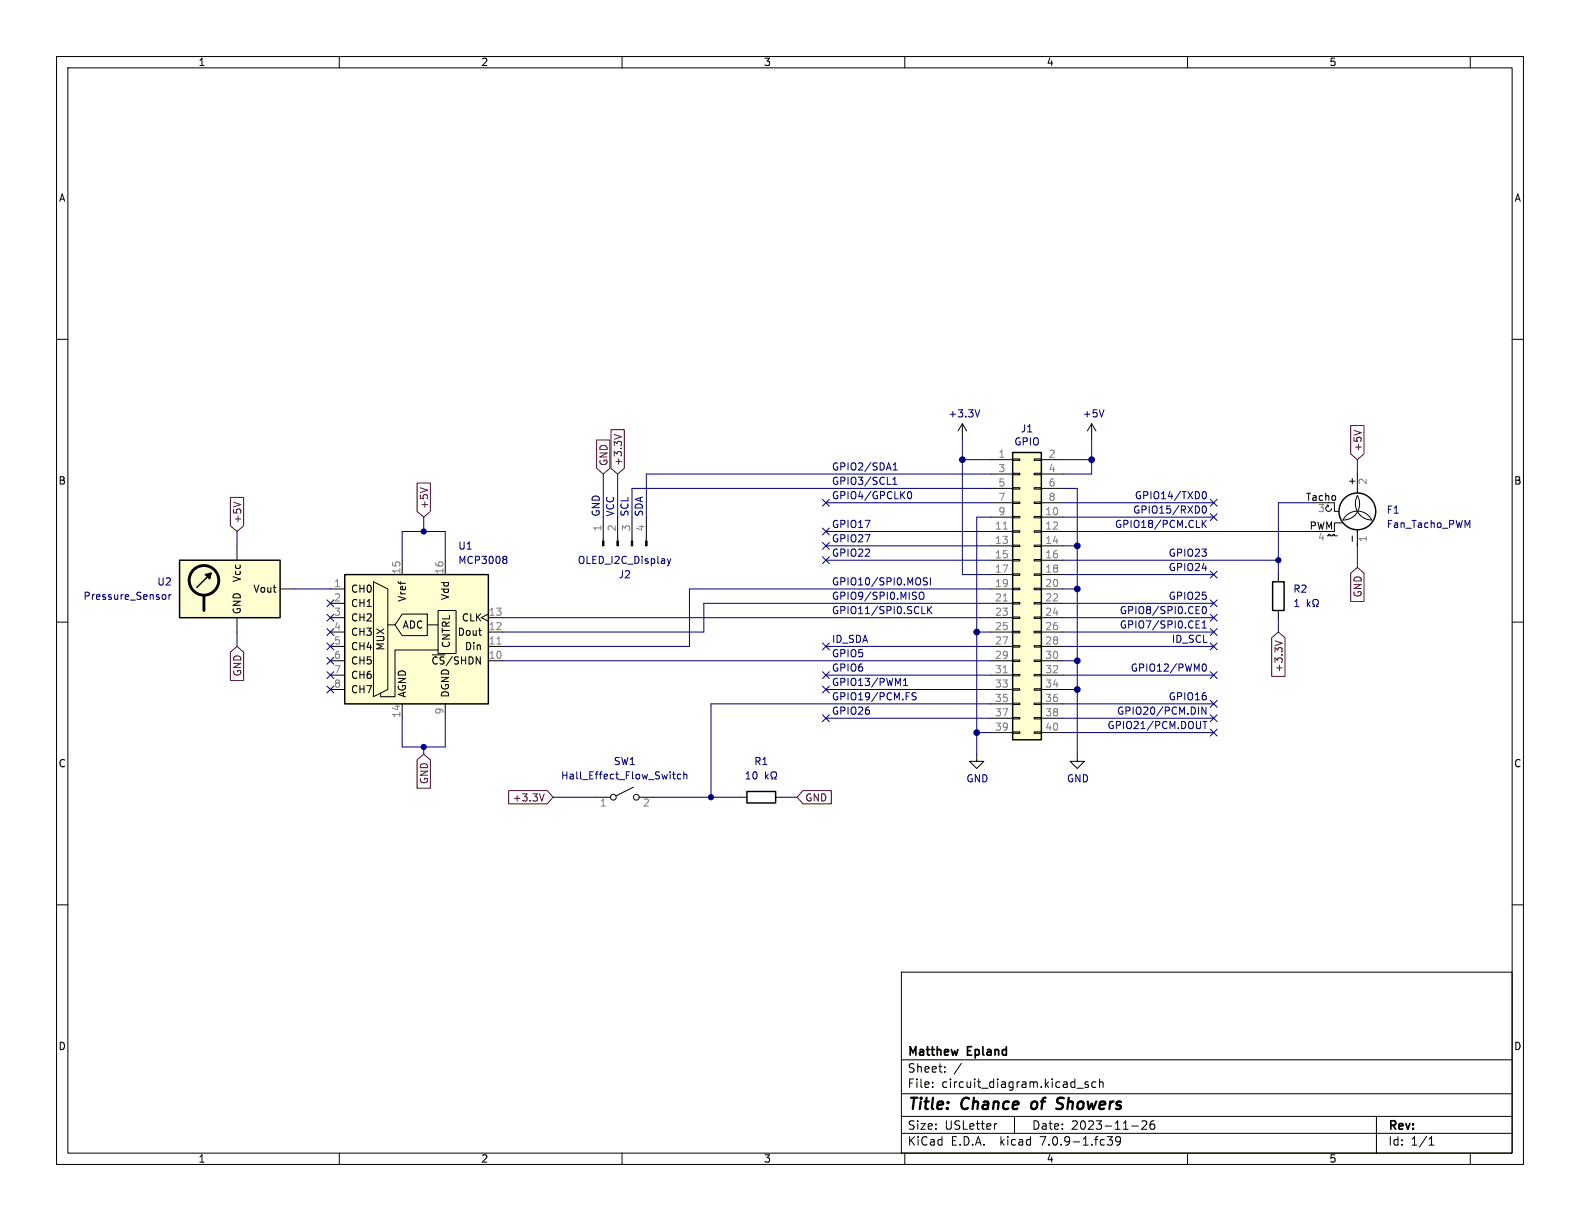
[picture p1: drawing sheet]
<svg xmlns="http://www.w3.org/2000/svg" width="279mm" height="216mm" viewBox="0 0 279 216" stroke-linecap="round" stroke-linejoin="round" font-family="sans-serif">
<g fill="none" stroke="#000" stroke-width=".18">
<path d="M10 10h259.4v195.9h-259.4zM12 12h255.4v191.9h-255.4zM60 10v2M110 10v2M160 10v2M210 10v2M260 10v2M10 60h2M267.4 60h2M170.2 74.9l-.8 1.3M170.2 74.9v2.6M170.2 74.9l.7 1.3"/>
<path d="M193 74.9v2.6M193 74.9l-.7 1.3M193 74.9l.8 1.3M41.9 96.5v2.6M71.1 99.1v2.5M78.7 99.1v2.5M106.7 91.4v4.3M109.2 91.4v4.3M111.8 91.4v4.3M114.3 91.4v4.3M175.3 81.3h3.8M175.3 91.4h3.8"/>
<path d="M175.3 94h3.8M175.3 96.5h3.8M175.3 99.1h3.8M175.3 83.8h3.8M175.3 86.4h3.8M175.3 88.9h3.8M179.1 98.9h1.2v.3h-1.2zM179.1 96.4h1.2v.2h-1.2zM179.1 93.9h1.2v.2h-1.2zM179.1 91.3h1.2v.3h-1.2zM179.1 88.8h1.2v.2h-1.2zM179.1 86.2h1.2v.3h-1.2z"/>
<path d="M179.1 83.7h1.2v.2h-1.2zM179.1 81.2h1.2v.2h-1.2zM182.9 98.9h1.2v.3h-1.2zM182.9 96.4h1.2v.2h-1.2zM182.9 93.9h1.2v.2h-1.2zM182.9 91.3h1.2v.3h-1.2zM182.9 88.8h1.2v.2h-1.2zM182.9 86.2h1.2v.3h-1.2zM182.9 83.7h1.2v.2h-1.2zM182.9 81.2h1.2v.2h-1.2zM184.1 81.3h3.9M184.1 91.4h3.9"/>
<path d="M184.1 94h3.9M184.1 96.5h3.9M184.1 99.1h3.9M184.1 83.8h3.9M184.1 86.4h3.9M184.1 88.9h3.9M234.7 94.7h.2v-.2h.3v.2h.5v-.2h.3v.2h.5M234.7 89.3l.2 .1M234.9 89.4l-.4 .3 .1 .6 .2 .1h.4l.3-.5M234.9 89.4l-.1 .3M236 88.9v1.5h.7M237.5 92.5h-1.5v1.5h-1.1"/>
<path d="M239.1 94.8v.9M240 87.6a2.87 2.87 0 0 1-2.5 4.3 2.84 2.84 0 0 1 2.5-1.5 2.84 2.84 0 0 1 2.6 1.5 2.92 2.92 0 0 1-2.6-4.3zM240 83.8v3.4M240 93.7v2.8M10 110h2M41.9 109.2v2.6M49.5 104.1h2.6M58.4 104.1h2.6M58.4 116.8h2.6M58.4 114.3h2.6M58.4 111.8h2.6M58.4 109.2h2.6"/>
<path d="M58.4 106.7h2.6M58.4 119.4h2.6M66 102.9l2.6 1.2v17.8l-2.6 1.3zM68.6 110.5h1.2M71.1 108.6h4.5v3.8h-4.5l-1.3-1.9zM75.6 110.5h1.9M77.5 108h3.1v7.6h-3.1zM77.5 114.9h-7.7v8.3h-2.5v-.6M86.4 108.6l-1.3 .6 1.3 .7M86.4 116.8h2.5M86.4 114.3h2.5M86.4 111.8h2.5"/>
<path d="M86.4 109.2h2.5M175.3 104.1h3.8M175.3 116.8h3.8M175.3 114.3h3.8M175.3 111.8h3.8M175.3 109.2h3.8M175.3 106.7h3.8M175.3 119.4h3.8M175.3 101.6h3.8M179.1 119.3h1.2v.2h-1.2zM179.1 116.7h1.2v.3h-1.2zM179.1 114.2h1.2v.2h-1.2z"/>
<path d="M179.1 111.6h1.2v.3h-1.2zM179.1 109.1h1.2v.2h-1.2zM179.1 106.6h1.2v.2h-1.2zM179.1 104h1.2v.3h-1.2zM179.1 101.5h1.2v.2h-1.2zM182.9 119.3h1.2v.2h-1.2zM182.9 116.7h1.2v.3h-1.2zM182.9 114.2h1.2v.2h-1.2zM182.9 111.6h1.2v.3h-1.2zM182.9 109.1h1.2v.2h-1.2zM182.9 106.6h1.2v.2h-1.2zM182.9 104h1.2v.3h-1.2z"/>
<path d="M182.9 101.5h1.2v.2h-1.2zM184.1 104.1h3.9M184.1 116.8h3.9M184.1 114.3h3.9M184.1 111.8h3.9M184.1 109.2h3.9M184.1 106.7h3.9M184.1 119.4h3.9M184.1 101.6h3.9M226.1 101.6v1.3M226.1 108v1.2M267.4 110h2"/>
<path d="M58.4 121.9h2.6M71.1 124.5v2.5M78.7 124.5v2.5M112 139.2l-3 1.5M172.7 133.4v1.2h1.3l-1.3 1.3-1.3-1.3h1.3M175.3 121.9h3.8M175.3 124.5h3.8M175.3 127h3.8M175.3 129.5h3.8M179.1 129.4h1.2v.3h-1.2zM179.1 126.9h1.2v.2h-1.2zM179.1 124.3h1.2v.3h-1.2z"/>
<path d="M179.1 121.8h1.2v.2h-1.2zM182.9 129.4h1.2v.3h-1.2zM182.9 126.9h1.2v.2h-1.2zM182.9 124.3h1.2v.3h-1.2zM182.9 121.8h1.2v.2h-1.2zM184.1 121.9h3.9M184.1 124.5h3.9M184.1 127h3.9M184.1 129.5h3.9M190.5 133.4v1.2h1.3l-1.3 1.3-1.3-1.3h1.3M10 160h2M105.4 141h2.5"/>
<path d="M113 141h2.6M130.8 141h1.3M137.2 141h1.2M267.4 160h2M159.4 171.9h108v32h-108zM159.4 197.4h108M159.4 193.4h108M159.4 187.4h108M164.9 192.1v.2M164.9 191.4v.1M167.1 189.4v.2M167.1 188.7v.1"/>
<path d="M170 188l-1.3 1.9M176.3 198.7l-.3 .1M179.4 197.4v3M190.4 192.4h1.2M192.4 191.4l-.3-.1-.2 .2v.2l.5 .2v.3h-.5M193.8 191.4l-.4-.1-.3 .3v.4l.1 .2h.6M194.4 191.4l.2-.1 .4 .1 .1 .9M194.4 190.8v1.5M200.1 199.1h1.2M201.9 198.3l.6-.1 .2 .1 .1 .3-.9 1.1h.9M204.1 198.2a.59 .59 0 0 0-.7 .6v.6l.1 .2 .4 .1 .2-.2 .1-.5-.1-.2h-.5l-.2 .2M243.4 197.4v6.5"/>
<path d="M60 203.9v2M110 203.9v2M159.4 200.4h108M160 203.9v2M195.8 201h.9l-.5 .6 .4 .1v.6l-.2 .2-.5-.1M198.1 201.6l-.2 .3h-.3l-.3-.3 .1-.5 .5-.1 .2 .1a.99 .99 0 0 1-.4 1.4h-.3M210 203.9v2M252.7 202.5h.9M252.7 201.4l.4-.4v1.5M260 203.9v2"/>
<circle cx="108.5" cy="141" r=".51"/>
<circle cx="112.5" cy="141" r=".51"/>
</g>
<path d="M182.5 195l-.2 .7 .4 .4M187.1 195l.7 .2M187.8 195.9l-.3 .2h-.5M187.9 194.1l-.7 .1" fill="none" stroke="#000" stroke-width=".4"/>
<g fill="none" stroke="#000084" stroke-width=".18">
<path d="M173.3 72.5l-.5 1.2M195.2 72.5l-.4 1.2M89.1 98.4h.3l.2 .2-.2 .3M89.1 98.9h.3M89.4 98.9l.2 .3v.2l-.1 .2h-.4M118 98.8l.3 .8M118.3 99.6l-.3 .5M118.6 98.8l-.3 .8M145.4 93.4l1.3 1.2M145.4 98.5l1.3 1.2M145.4 95.9l1.3 1.2M145.4 88.3l1.3 1.2"/>
<path d="M146.7 93.4l-1.3 1.2M146.7 98.5l-1.3 1.2M146.7 95.9l-1.3 1.2M146.7 88.3l-1.3 1.2M214 88.3l1.2 1.2M214 90.8l1.2 1.2M215.2 88.3l-1.2 1.2M215.2 90.8l-1.2 1.2M259.5 92.9l.4-.9v1.3M28.9 105.1l.3 .1 .1 .2v.5l-.4 .1M29.9 105.1v.9M30.2 105.1l-.3 .3"/>
<path d="M57.8 111.2l1.2 1.2M57.8 106.1l1.2 1.2M57.8 116.2l1.2 1.2M57.8 113.7l1.2 1.2M57.8 108.6l1.2 1.2M57.8 118.8l1.2 1.2M59 111.2l-1.2 1.2M59 106.1l-1.2 1.2M59 116.2l-1.2 1.2M59 113.7l-1.2 1.2M59 108.6l-1.2 1.2M59 118.8l-1.2 1.2"/>
<path d="M145.4 118.8l1.3 1.2M145.4 113.7l1.3 1.2M146.7 118.8l-1.3 1.2M146.7 113.7l-1.3 1.2M214 108.6l1.2 1.2M214 101l1.2 1.2M214 106.1l1.2 1.2M214 111.2l1.2 1.2M214 118.8l1.2 1.2M214 113.7l1.2 1.2M215.2 108.6l-1.2 1.2M215.2 101l-1.2 1.2"/>
<path d="M215.2 106.1l-1.2 1.2M215.2 111.2l-1.2 1.2M215.2 118.8l-1.2 1.2M215.2 113.7l-1.2 1.2M231.2 106v1.3M231.3 106.8l.4 .5M231.7 106.4l-.5 .5M232.2 107.3h.3v-.3a.54 .54 0 0 1-.3-.7 .54 .54 0 0 1 .7-.2 .58 .58 0 0 1-.1 .9v.3h.3M57.8 121.3l1.2 1.2M59 121.3l-1.2 1.2M118.9 136.9h.5M119.1 136.5v1.1l.3 .1"/>
<path d="M120.4 137l-.4-.1-.2 .2 .1 .6h.5M120.9 137l.2-.1 .3 .1 .1 .7M120.9 136.5v1.2M135.4 136.5v1.2M135.5 137.3l.4 .4M135.9 136.9l-.5 .5M136.3 137.7h.3v-.2a.54 .54 0 0 1-.2-.7 .54 .54 0 0 1 .7-.3 .58 .58 0 0 1-.1 1v.2h.3M145.4 126.4l1.3 1.2M145.4 121.3l1.3 1.2M146.7 126.4l-1.3 1.2M146.7 121.3l-1.3 1.2M214 128.9l1.2 1.2"/>
<path d="M214 123.9l1.2 1.2M214 126.4l1.2 1.2M215.2 128.9l-1.2 1.2M215.2 123.9l-1.2 1.2M215.2 126.4l-1.2 1.2"/>
</g>
<g fill="none" stroke="#000" stroke-width=".25">
<path d="M31.7 99.1h17.8v10.1h-17.8zM179.1 80h5v50.8h-5zM37.3 101.3l-2.5 2.6M61 101.6h25.4v22.9h-25.4zM225 102.9h2.1v5.1h-2.1zM132.1 140h5.1v2h-5.1z"/>
<circle cx="240" cy="90.4" r="3.3"/>
</g>
<path d="M106.6 95.7h.2v.8h-.2zM109.1 95.7h.2v.8h-.2zM111.6 95.7h.3v.8h-.3zM114.2 95.7h.2v.8h-.2z" fill="#000" stroke="#000" stroke-width=".18"/>
<g fill="#fffed0" stroke="#fffed0" stroke-width=".18">
<path d="M61 101.6h25.4v22.9h-25.4z"/>
<path d="M179.1 80h5v50.8h-5z"/>
<path d="M31.7 99.1h17.8v10.1h-17.8z"/>
</g>
<path d="M177.4 93.6h.7M87.9 113.9h.7M177.4 106.3h.7M177.4 119h.7" fill="none" stroke="#808080" stroke-width=".18"/>
<g fill="none" stroke="#000" stroke-width=".51">
<path d="M36.1 105.4v2.6"/>
<circle cx="36.1" cy="102.6" r="2.62"/>
</g>
<path d="M36.3 101.6l1-.3-.2 1.1z" fill="#000" stroke="#000" stroke-width=".25"/>
<g fill="none" stroke="#800000" stroke-width=".18">
<path d="M105.5 77.8h2.4v5l-1.2 1-1.2-1zM108 76h2.4v6.8l-1.2 1-1.2-1zM108.6 76.8l1.3 .4M238.9 75.3h2.3v5l-1.2 1-1.1-1zM239.4 76.1l1.3 .4M40.7 88h2.4v5l-1.2 1-1.2-1zM41.3 88.8l1.3 .4M73.8 85.4h2.3v5l-1.2 1-1.1-1zM74.3 86.3l1.3 .4M40.7 115.3l1.2-1 1.2 1v5h-2.4zM224.9 112.8l1.2-1 1.1 1v6.8h-2.3zM225.5 113.3l1.2 .4"/>
<path d="M238.9 101.3l1.1-1 1.2 1v5.1h-2.3zM73.8 134.4l1.1-1 1.2 1v5h-2.3zM89.9 139.8h6.9l1 1.2-1 1.1h-6.9zM142 139.8h5v2.3h-5l-1-1.1zM96.2 140.4l-.4 1.2"/>
</g>
<g fill="none" stroke="#000080" stroke-width=".18">
<path d="M170.2 77.5v24.1h5.1M193 77.5v6.3h-5M41.9 94v2.5M71.1 99.1v-5.1h7.6v5.1M74.9 91.4v2.6M106.7 83.8v7.6M109.2 83.8v7.6M146 94h29.3M146 99.1h29.3M146 96.5h29.3M146 88.9h29.3M157.9 85.7h.7"/>
<path d="M157.9 84.7l.3-.3v1.3M157.9 83.1h.8M157.9 82.2l.4-.4v1.3M160.6 87l.2-.1a.68 .68 0 0 1 .4 .7 .68 .68 0 0 1-.4 .6l-.2-.1M170.2 81.3h5.1M175.3 91.4h-2.6v42M175.3 83.8h-61v7.6M175.3 86.4h-63.5v5M188 94h44.4M188 99.1h38.1M188 86.4h2.5v47M188 96.5h2.5"/>
<path d="M188 81.3h5M188 91.4h26.6M188 88.9h26.6M212.6 92v1.3M212.7 87l.2-.1a.68 .68 0 0 1 .4 .7 .68 .68 0 0 1-.4 .6l-.2-.1-.1-.4zM212.7 89.6l.2-.1a.68 .68 0 0 1 .4 .6 .68 .68 0 0 1-.4 .6l-.2-.1-.1-.3zM212.8 92.6l.5 .7M213.3 92l-.7 .7M232.4 88.9h-6.3v12.7M240 81.3v2.5M240 96.5v3.8M41.9 111.8v2.5"/>
<path d="M52.1 104.1h6.3M88.9 116.8h86.4M88.9 109.2h86.4M146 114.3h29.3M146 119.4h29.3M162.7 104.8l.1-.1a.43 .43 0 0 1 .6 .4v.5a.42 .42 0 0 1-.4 .4 .42 .42 0 0 1-.5-.4v-.5zM163.4 102.7l.5 .2 .1 .3-.3 .2h-.4M163.4 102.2h.6M164.1 107.2v1.3M164.2 107.8l.6 .7M164.5 102.2v1.2M164.8 107.2l-.7 .8"/>
<path d="M172.7 111.8h2.6M175.3 104.1h-53.4v10.2h-33M175.3 106.7h-50.8v5.1h-35.6M188 114.3h26.6M188 119.4h26.6M188 106.7h26.6M188 111.8h26.6M188 104.1h2.5M188 116.8h2.5M188 109.2h26.6M188 101.6h26.6M211.5 110.4h.4"/>
<path d="M211.5 111.1h.6M211.5 109.8h.6M212.6 111.1h.7M212.6 110.1l.4-.3v1.3M212.7 107.4l.2-.2a.68 .68 0 0 1 .4 .7 .68 .68 0 0 1-.4 .6l-.2-.1-.1-.4zM212.7 117.5l.2-.1a.68 .68 0 0 1 .4 .6 .68 .68 0 0 1-.4 .7l-.2-.1-.1-.4zM226.1 109.2v2.6M71.1 127v5.1h7.6v-5.1M74.9 132.1v1.3M146 121.9h29.3M146 127h29.3M159.8 121.2h.7"/>
<path d="M159.8 120.3l.3-.4v1.3M161.3 122.8l.7 .6-.2 .4-.5-.1M162 122.5h-.5l-.2 .2M172.7 129.5h2.6M175.3 124.5h-49.6v16.5M188 124.5h26.6M188 129.5h26.6M188 121.9h2.5M188 127h26.6M212.7 127.6h.7M213.1 127.6v1.2M213.3 125v1.3l-.8-1.3v1.3"/>
<path d="M97.8 141h7.6M115.6 141h15.2M138.4 141h2.6"/>
</g>
<g fill="#000080" stroke="#000080" stroke-width=".18">
<circle cx="172.7" cy="111.8" r=".51"/>
<circle cx="170.2" cy="81.3" r=".51"/>
<circle cx="125.7" cy="141" r=".46"/>
<circle cx="74.9" cy="132.1" r=".46"/>
<circle cx="74.9" cy="94" r=".46"/>
<circle cx="193" cy="81.3" r=".51"/>
<circle cx="226.1" cy="99.1" r=".46"/>
<circle cx="172.7" cy="129.5" r=".51"/>
<circle cx="190.5" cy="104.1" r=".51"/>
<circle cx="190.5" cy="96.5" r=".51"/>
<circle cx="190.5" cy="121.9" r=".51"/>
<circle cx="190.5" cy="116.8" r=".51"/>
</g>
<g font-size="2.8">
<text x="160.4" y="196.8">Title:</text>
<text x="170.1" y="196.8">Chance</text>
<text x="183.2" y="196.8">of</text>
<text x="188.5" y="196.8">Showers</text>
</g>
<g font-size="2.1">
<text x="160.4" y="189.9">Sheet:</text>
<text x="160.4" y="187.1">Matthew</text>
<text x="171.1" y="187.1">Epland</text>
<text x="160.4" y="192.6">File:</text>
<text x="166.5" y="192.6">circuit_diagram.kicad_sch</text>
<text x="160.4" y="202.8">KiCad</text>
<text x="160.4" y="200">Size:</text>
<text x="167.1" y="200">USLetter</text>
<text x="168.1" y="202.8">E.D.A.</text>
<text x="177" y="202.8">kicad</text>
<text x="182.4" y="200">Date:</text>
<text x="184.2" y="202.8">7.0.9-1.fc39</text>
<text x="189.4" y="200">2023-11-26</text>
<text x="245.4" y="200.2">Rev:</text>
<text x="245.4" y="202.8">Id:</text>
<text x="249.5" y="202.8">1/1</text>
</g>
<g font-size="1.8">
<text x="35" y="11.9">1</text>
<text x="85" y="11.9">2</text>
<text x="135" y="11.9">3</text>
<text x="185" y="11.9">4</text>
<text x="235" y="11.9">5</text>
<text x="10.3" y="35.9">A</text>
<text x="267.7" y="35.9">A</text>
<text x="10.3" y="85.9">B</text>
<text x="230.8" y="88.6">Tacho</text>
<text x="267.7" y="85.9">B</text>
<text x="231.5" y="93.7">PWM</text>
<text x="42.8" y="103" transform="rotate(-90 42.8 103)">Vcc</text>
<text x="44.7" y="105">Vout</text>
<text x="62" y="105">CH0</text>
<text x="62" y="107.5">CH1</text>
<text x="72" y="106.5" transform="rotate(-90 72 106.5)">Vref</text>
<text x="79.6" y="106.2" transform="rotate(-90 79.6 106.2)">Vdd</text>
<text x="42.8" y="108.7" transform="rotate(-90 42.8 108.7)">GND</text>
<text x="62" y="110.1">CH2</text>
<text x="62" y="112.6">CH3</text>
<text x="71.1" y="111.4">ADC</text>
<text x="80.8" y="112.6">Dout</text>
<text x="81.6" y="110.1">CLK</text>
<text x="62" y="115.2">CH4</text>
<text x="62" y="117.7">CH5</text>
<text x="68.2" y="115.1" transform="rotate(-90 68.2 115.1)">MUX</text>
<text x="76.2" y="117.7">~{CS}/SHDN</text>
<text x="79.8" y="114.7" transform="rotate(-90 79.8 114.7)">CNTRL</text>
<text x="82.1" y="115.2">Din</text>
<text x="62" y="120.2">CH6</text>
<text x="62" y="122.8">CH7</text>
<text x="72" y="123.4" transform="rotate(-90 72 123.4)">AGND</text>
<text x="79.6" y="123.4" transform="rotate(-90 79.6 123.4)">DGND</text>
<text x="10.3" y="135.9">C</text>
<text x="267.7" y="135.9">C</text>
<text x="10.3" y="185.9">D</text>
<text x="267.7" y="185.9">D</text>
<text x="35" y="205.8">1</text>
<text x="85" y="205.8">2</text>
<text x="135" y="205.8">3</text>
<text x="185" y="205.8">4</text>
<text x="235" y="205.8">5</text>
</g>
<g font-size="1.8" fill="#000084">
<text x="167.6" y="74">+3.3V</text>
<text x="191.4" y="74">+5V</text>
<text x="179.3" y="79">GPIO</text>
<text x="245.1" y="93.6">Fan_Tacho_PWM</text>
<text x="80.9" y="99.9">MCP3008</text>
<text x="102.1" y="99.9">OLED_I2C_Display</text>
<text x="14.7" y="106.3">Pressure_Sensor</text>
<text x="228.6" y="107.5">1</text>
<text x="99.1" y="138">Hall_Effect_Flow_Switch</text>
<text x="131.6" y="138">10</text>
<text x="170.8" y="138.5">GND</text>
<text x="188.6" y="138.5">GND</text>
</g>
<g font-size="1.8" fill="#000080">
<text x="180.4" y="76.7">J1</text>
<text x="147.2" y="83.3">GPIO2/SDA1</text>
<text x="147.2" y="85.8">GPIO3/SCL1</text>
<text x="147.2" y="88.4">GPIO4/GPCLK0</text>
<text x="200.6" y="88.4">GPIO14/TXD0</text>
<text x="106.1" y="91.4" transform="rotate(-90 106.1 91.4)">GND</text>
<text x="108.7" y="91.4" transform="rotate(-90 108.7 91.4)">VCC</text>
<text x="111.2" y="91.4" transform="rotate(-90 111.2 91.4)">SCL</text>
<text x="113.8" y="91.4" transform="rotate(-90 113.8 91.4)">SDA</text>
<text x="147.2" y="93.4">GPIO17</text>
<text x="147.2" y="96">GPIO27</text>
<text x="197.1" y="93.4">GPIO18/PCM.CLK</text>
<text x="200.3" y="90.9">GPIO15/RXD0</text>
<text x="245.1" y="91">F1</text>
<text x="80.9" y="97.4">U1</text>
<text x="147.2" y="98.5">GPIO22</text>
<text x="206.6" y="98.5">GPIO23</text>
<text x="206.6" y="101.1">GPIO24</text>
<text x="27.7" y="103.7">U2</text>
<text x="109.3" y="102.5">J2</text>
<text x="147.2" y="106.1">GPIO9/SPI0.MISO</text>
<text x="147.2" y="103.6">GPIO10/SPI0.MOSI</text>
<text x="206.6" y="106.1">GPIO25</text>
<text x="228.6" y="105">R2</text>
<text x="147.2" y="113.8">ID_SDA</text>
<text x="147.2" y="108.7">GPIO11/SPI0.SCLK</text>
<text x="197.9" y="111.2">GPIO7/SPI0.CE1</text>
<text x="197.9" y="108.7">GPIO8/SPI0.CE0</text>
<text x="207.1" y="113.8">ID_SCL</text>
<text x="147.2" y="118.8">GPIO6</text>
<text x="147.2" y="116.3">GPIO5</text>
<text x="199.9" y="118.8">GPIO12/PWM0</text>
<text x="147.2" y="123.9">GPIO19/PCM.FS</text>
<text x="147.2" y="121.4">GPIO13/PWM1</text>
<text x="206.6" y="123.9">GPIO16</text>
<text x="147.2" y="126.5">GPIO26</text>
<text x="195.7" y="129">GPIO21/PCM.DOUT</text>
<text x="197.4" y="126.5">GPIO20/PCM.DIN</text>
<text x="108.5" y="135.5">SW1</text>
<text x="133.3" y="135.5">R1</text>
</g>
<g font-size="1.8" fill="#800000">
<text x="107.6" y="82.5" transform="rotate(-90 107.6 82.5)">GND</text>
<text x="110.2" y="82.5" transform="rotate(-90 110.2 82.5)">+3.3V</text>
<text x="241" y="79.9" transform="rotate(-90 241 79.9)">+5V</text>
<text x="42.9" y="92.6" transform="rotate(-90 42.9 92.6)">+5V</text>
<text x="75.9" y="90.1" transform="rotate(-90 75.9 90.1)">+5V</text>
<text x="241" y="105.7" transform="rotate(-90 241 105.7)">GND</text>
<text x="42.9" y="119.7" transform="rotate(-90 42.9 119.7)">GND</text>
<text x="227" y="119" transform="rotate(-90 227 119)">+3.3V</text>
<text x="75.9" y="138.8" transform="rotate(-90 75.9 138.8)">GND</text>
<text x="90.6" y="141.9">+3.3V</text>
<text x="142.3" y="141.9">GND</text>
</g>
<g font-size="1.8" fill="#808080">
<text x="176.5" y="81">1</text>
<text x="176.5" y="83.6">3</text>
<text x="185.3" y="81">2</text>
<text x="185.3" y="83.6">4</text>
<text x="176.5" y="86.1">5</text>
<text x="176.5" y="88.6">7</text>
<text x="185.3" y="86.1">6</text>
<text x="185.3" y="88.6">8</text>
<text x="239.8" y="86" transform="rotate(-90 239.8 86)">+</text>
<text x="242" y="85.8" transform="rotate(-90 242 85.8)">2</text>
<text x="106.4" y="94.1" transform="rotate(-90 106.4 94.1)">1</text>
<text x="109" y="94.1" transform="rotate(-90 109 94.1)">2</text>
<text x="111.5" y="94.1" transform="rotate(-90 111.5 94.1)">3</text>
<text x="114" y="94.1" transform="rotate(-90 114 94.1)">4</text>
<text x="175.9" y="93.7">11</text>
<text x="176.5" y="91.2">9</text>
<text x="184.7" y="91.2">10</text>
<text x="184.7" y="93.7">12</text>
<text x="233" y="90.9">3</text>
<text x="233" y="96">4</text>
<text x="242" y="96" transform="rotate(-90 242 96)">1</text>
<text x="70.9" y="101.6" transform="rotate(-90 70.9 101.6)">15</text>
<text x="78.5" y="101.6" transform="rotate(-90 78.5 101.6)">16</text>
<text x="175.9" y="96.3">13</text>
<text x="175.9" y="98.8">15</text>
<text x="175.9" y="101.3">17</text>
<text x="184.7" y="96.3">14</text>
<text x="184.7" y="98.8">16</text>
<text x="184.7" y="101.3">18</text>
<text x="59" y="103.9">1</text>
<text x="59" y="106.4">2</text>
<text x="175.9" y="103.9">19</text>
<text x="175.9" y="106.4">21</text>
<text x="184.7" y="103.9">20</text>
<text x="184.7" y="106.4">22</text>
<text x="59" y="109">3</text>
<text x="59" y="111.5">4</text>
<text x="86.3" y="111.5">12</text>
<text x="86.3" y="109">13</text>
<text x="175.9" y="109">23</text>
<text x="175.9" y="111.5">25</text>
<text x="184.7" y="109">24</text>
<text x="184.7" y="111.5">26</text>
<text x="59" y="114">5</text>
<text x="59" y="116.6">6</text>
<text x="59" y="119.1">7</text>
<text x="86.3" y="116.6">10</text>
<text x="86.3" y="114">11</text>
<text x="175.9" y="114">27</text>
<text x="175.9" y="116.6">29</text>
<text x="175.9" y="119.1">31</text>
<text x="184.7" y="114">28</text>
<text x="184.7" y="116.6">30</text>
<text x="184.7" y="119.1">32</text>
<text x="59" y="121.7">8</text>
<text x="175.9" y="121.7">33</text>
<text x="175.9" y="124.2">35</text>
<text x="184.7" y="121.7">34</text>
<text x="184.7" y="124.2">36</text>
<text x="70.9" y="127" transform="rotate(-90 70.9 127)">14</text>
<text x="78.5" y="126.4" transform="rotate(-90 78.5 126.4)">9</text>
<text x="175.9" y="126.7">37</text>
<text x="175.9" y="129.3">39</text>
<text x="184.7" y="126.7">38</text>
<text x="184.7" y="129.3">40</text>
<text x="106" y="143">1</text>
<text x="113.6" y="143">2</text>
</g>
</svg>
